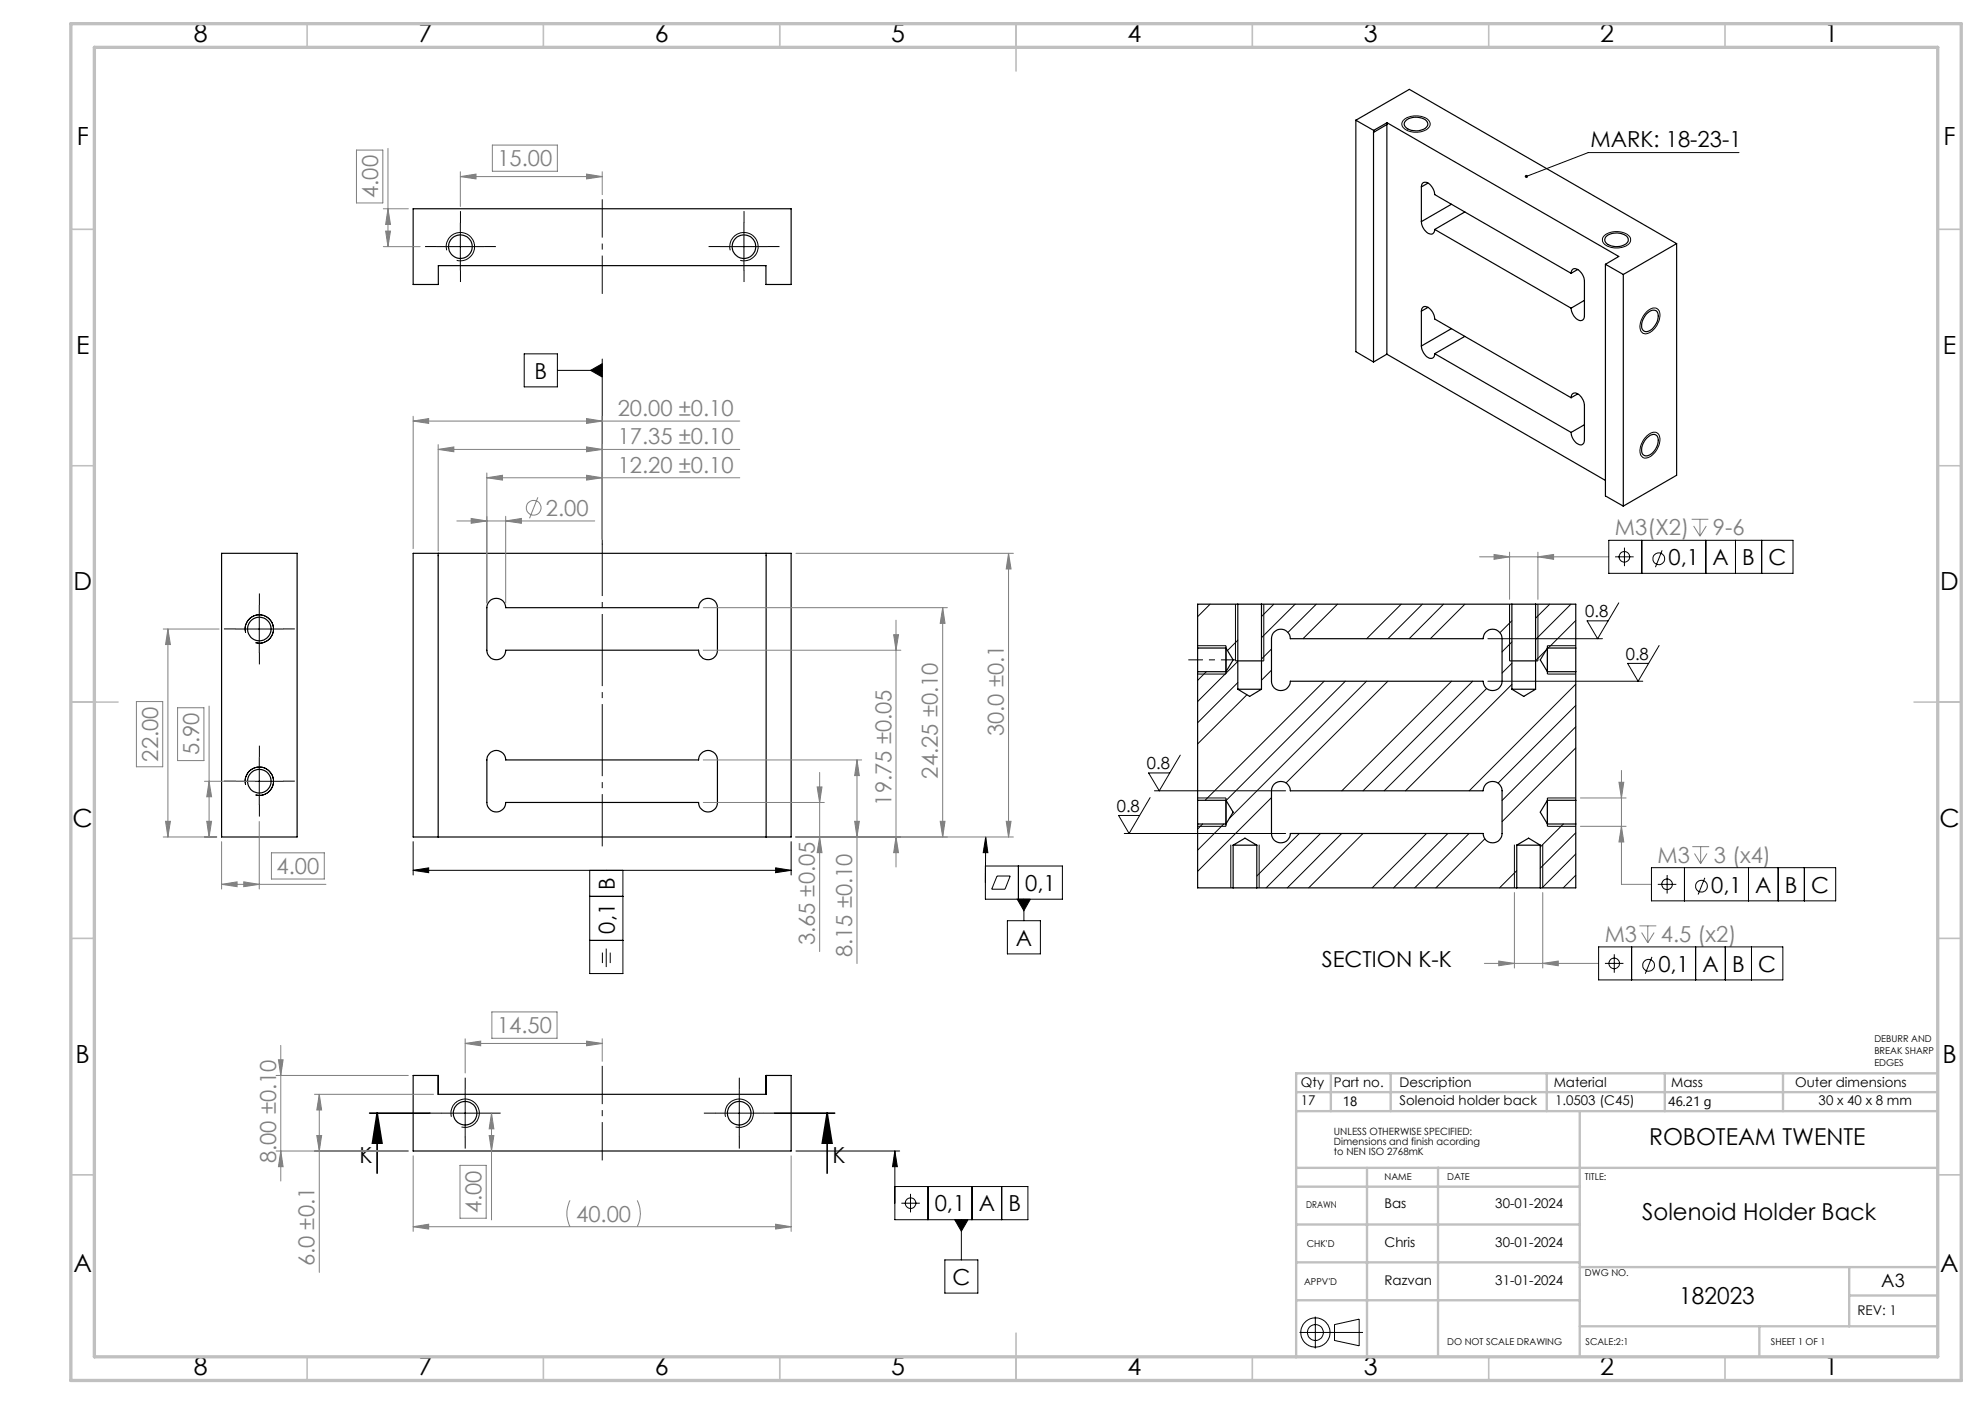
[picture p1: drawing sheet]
<svg xmlns="http://www.w3.org/2000/svg" width="420mm" height="297mm" viewBox="0 0 420 297" stroke-linecap="round" stroke-linejoin="round" font-family="sans-serif">
<g fill="none" stroke="#000" stroke-width=".25">
<path d="M286.9 25.4l11.3-6.5 56.6 32.6M286.9 25.4l3.8 2.2M286.9 25.4v49l3.7 2.2M290.6 28v48.6M290.7 27.6l-.1 .4M293.4 26.3v48.6M293.4 26.3l-2.8 1.7M293.5 26l-.1 .3M293.5 26l49 28.3-2.8 1.6M293.5 26l-2.8 1.6M297.5 25.5a3.5 3.5 0 0 1 4.4 .2 1.2 1.2 0 0 1-.9 1.7 2.98 2.98 0 0 1-3.9-1l.1-.5zM300.7 39.5a.93 .93 0 0 1 .6-1 .93 .93 0 0 1 1.1 .4l.7 .9 .5 1.4 28.8 16.6"/>
<path d="M300.7 39.5v7.4M302.2 38.7l-1.5 .8M87.4 44.2h80v16h-5.3v-4h-69.4v4h-5.3zM300.7 46.9a2.71 2.71 0 0 0 2.2 2.6l.6-.4 .1-.6M303.6 48.5l28.8 16.7M307.1 43.2l-6.4 3.7M310 44.8l-6.4 3.7M332.4 57.8a.91 .91 0 0 1 .6-1 .91 .91 0 0 1 1.1 .4l.7 .9 .4 1v7.7a.93 .93 0 0 1-.5 1 .93 .93 0 0 1-1.1-.4l-.9-1.2-.3-1M333.8 57l-1.4 .8M339.7 55.9v49l3.8 2.2M339.7 55.9l3.8 2.2M339.9 49.9a3.5 3.5 0 0 1 4.5 .3 1.18 1.18 0 0 1-1 1.7 3.4 3.4 0 0 1-3.8-.8l-.1-.5z"/>
<path d="M343.5 58.1v49M354.8 51.5l-11.3 6.6M354.8 51.5v49l-11.3 6.6M293.4 74.9l46.3 26.7M293.4 74.9l-2.8 1.7M300.7 65.8a.91 .91 0 0 1 .6-1 .91 .91 0 0 1 1.1 .4l.7 .9 .5 1.4 28.8 16.6M300.7 73.2a2.71 2.71 0 0 0 2.2 2.6l.6-.4 .1-.6M300.7 65.8v7.4M302.2 65l-1.5 .8M303.6 74.8l28.8 16.7M307.1 69.5l-6.4 3.7M310 71.2l-6.4 3.6"/>
<path d="M335.2 63.5l-2.8 1.7M348.6 66.2a1.27 1.27 0 0 1 2.2 0 3.4 3.4 0 0 1-2.5 4 1.28 1.28 0 0 1-.9-1.8l.4-1.2zM332.4 84.1a.93 .93 0 0 1 .6-1 .93 .93 0 0 1 1.1 .4l.7 .9 .4 1v7.7a.93 .93 0 0 1-.5 1 .93 .93 0 0 1-1.1-.4l-.9-1.2-.3-1M333.8 83.3l-1.4 .8M335.2 89.8l-2.8 1.7M348.6 92.5a1.25 1.25 0 0 1 2.2 0 3.4 3.4 0 0 1-2.5 3.9 1.25 1.25 0 0 1-.9-1.8l.4-1.1zM46.9 117h16v60.1h-16zM87.4 117h80v60.1h-80zM92.7 117v60.1M162.1 117v60.1M103.6 127.1a1.99 1.99 0 0 1 2.2-.4 1.99 1.99 0 0 1 1.2 1.8h40.8a1.99 1.99 0 0 1 2-1.9 1.99 1.99 0 0 1 2 1.9v9a1.99 1.99 0 0 1-2 2.1 1.99 1.99 0 0 1-2-2.1h-40.8a1.99 1.99 0 0 1-2 2.1 1.99 1.99 0 0 1-2-2.1v-9a1.92 1.92 0 0 1 .6-1.4zM253.4 137.1v5"/>
<path d="M253.4 137.1h6M259.4 136.6v6M259.4 137.1v5M259.4 137.1l1.5 2.5-1.5 2.5M261.4 139.8h6M261.9 127.8h5M261.9 127.8h-8.5v9.3M261.9 127.8v18M266.9 127.8h53M266.9 127.8v18M269.6 133.7a1.99 1.99 0 0 1 2.2-.5 1.99 1.99 0 0 1 1.2 1.9h40.8a2.01 2.01 0 0 1 2-2 2.01 2.01 0 0 1 2 2v9a2.01 2.01 0 0 1-2 2 2.01 2.01 0 0 1-2-2h-40.8a1.99 1.99 0 0 1-2 2 1.99 1.99 0 0 1-2-2v-9l.2-.8zM319.4 139.8h6"/>
<path d="M319.9 127.8h5M319.9 127.8v18M324.9 127.8h8.5v9.3M324.9 127.8v18M327.4 137.1v5M327.4 137.1h6M327.4 137.1l-1.5 2.5 1.5 2.5M327.4 136.6v6M333.4 137.1v5M103.6 159.3a1.99 1.99 0 0 1 2.2-.4 1.99 1.99 0 0 1 1.2 1.9h40.8a1.99 1.99 0 0 1 2-2.1 1.99 1.99 0 0 1 2 2.1v9a1.99 1.99 0 0 1-2 2 1.99 1.99 0 0 1-2-2h-40.8a1.99 1.99 0 0 1-2 2 1.99 1.99 0 0 1-2-2v-9a1.78 1.78 0 0 1 .6-1.5zM253.4 142.1h6M253.4 142.1v27.2"/>
<path d="M261.9 145.8h5M261.9 145.8l2.5 1.5 2.5-1.5M319.9 145.8h5M319.9 145.8l2.5 1.5 2.5-1.5M327.4 142.1h6M333.4 142.1v27.2M253.4 169.3v5M253.4 169.3h6M253.4 174.3h6M253.4 174.3v13.5h7.5M259.4 168.8v6M259.4 169.3v5"/>
<path d="M259.4 169.3l1.5 2.5-1.5 2.5M260.9 178.8h5M260.9 178.8l2.5-1.5 2.5 1.5M260.9 178.8v9M265.9 178.8v9M269.6 165.9a2.01 2.01 0 0 1 2.2-.5 2.01 2.01 0 0 1 1.2 1.9h40.8a2.01 2.01 0 0 1 2-2 2.01 2.01 0 0 1 2 2v9a2.01 2.01 0 0 1-2 2 2.01 2.01 0 0 1-2-2h-40.8a1.99 1.99 0 0 1-2 2 1.99 1.99 0 0 1-2-2v-9l.2-.8zM320.9 178.8h5M320.9 178.8l2.5-1.5 2.5 1.5M320.9 178.8v9M325.9 178.8v9M327.4 169.3v5M327.4 169.3h6"/>
<path d="M327.4 169.3l-1.5 2.5 1.5 2.5M327.4 174.3h6M327.4 168.8v6M333.4 169.3v5M333.4 174.3v13.5h-7.5M260.9 187.8h5M265.9 187.8h55M320.9 187.8h5M92.7 227.5h.1M92.7 227.5h-5.3v16h80v-16h-5.3M92.7 227.5v4h69.4v-4M162.1 227.5h.1"/>
<circle cx="97.4" cy="52.2" r="2.51"/>
<circle cx="157.4" cy="52.2" r="2.5"/>
<circle cx="54.9" cy="133.1" r="2.5"/>
<circle cx="54.9" cy="165.3" r="2.51"/>
<circle cx="98.4" cy="235.5" r="2.5"/>
<circle cx="156.4" cy="235.5" r="2.5"/>
</g>
<g fill="none" stroke="#000" stroke-width=".21">
<path d="M296.9 25.5a4.2 4.2 0 0 1 5.5 .1 1.47 1.47 0 0 1-1.3 2.1 3.9 3.9 0 0 1-4.4-1v-.1a1.04 1.04 0 0 1 .2-1.1zM367.9 32.3h-31.8l-13.1 5M92.4 52.2h10M94.5 52.9a2.99 2.99 0 0 1 2.6-3.7 2.99 2.99 0 0 1 3.3 3.2 2.99 2.99 0 0 1-3.8 2.7M97.4 47.2v10M152.4 52.2h10M154.5 52.9a2.99 2.99 0 0 1 2.6-3.7 2.99 2.99 0 0 1 3.3 3.2 2.99 2.99 0 0 1-3.8 2.7M157.4 47.2v10M339.4 49.8a4.2 4.2 0 0 1 5.4 .3 1.47 1.47 0 0 1-1.2 2.1 3.9 3.9 0 0 1-4.4-1l-.1-.1a1.16 1.16 0 0 1 .3-1.3zM110.9 74.9h7v6.9h-7zM117.9 78.3h9.5M125 78.3l2.4-1.4v2.9z"/>
<path d="M127.4 75.9v39.2M348.4 66a1.68 1.68 0 0 1 2.5-.5 3.7 3.7 0 0 1-1.3 4.5 1.53 1.53 0 0 1-2.4 .1 3.8 3.8 0 0 1 1.2-4.1zM348.4 92.2a1.68 1.68 0 0 1 2.5-.4 3.7 3.7 0 0 1-1.3 4.4 1.53 1.53 0 0 1-2.4 .2 3.9 3.9 0 0 1 1.2-4.2zM340.4 114.3h39v7h-39zM341.7 117.8h4M343.7 115.8v4M347.4 114.3v7M351.7 116.4l-1.4 3.6M360.9 114.3v7M367.2 114.3v7M372.7 114.3v7M49.9 133.1h10"/>
<path d="M52 133.8a2.99 2.99 0 0 1 2.6-3.7 2.99 2.99 0 0 1 3.2 3.2 2.99 2.99 0 0 1-3.7 2.7M54.9 128.1v10M253.4 136.6h6M256 127.8l-2.6 2.7M261.4 127.8v12M261.9 135.4l-2.2 2.2M261.9 139.9l-8.5 8.5M267.4 127.8v12M269 137.3l-2.1 2.1M269.5 127.8l-2.6 2.6M274 127.8l-7.1 7.1M278.5 127.8l-6 6"/>
<path d="M283 127.8l-7.3 7.3M296.5 127.8l-7.3 7.3M301 127.8l-7.3 7.3M305.4 127.8l-7.2 7.3M310 127.8l-7.4 7.3M314.8 135.1h24.3M319.4 127.8v12M319.9 131.3l-2.5 2.5M319.9 135.8l-2.1 2.1M325.4 127.8v12M327.2 137.5l-2.3 2.3M327.4 136.6h6"/>
<path d="M327.9 127.8l-3 3M332.4 127.8l-7.5 7.5M333.4 131.3l-5.8 5.8M342.5 127.5l-4.5 7.6-2.2-3.8h4.5M351 136.6l-4.4 7.5-2.2-3.8h4.4M249.7 159.7l-4.4 7.6-2.3-3.8h4.5M253.4 142.6h6M255.2 142.1l-1.8 1.8M261.9 144.4l-8.5 8.5M263.8 147l-10.4 10.4M269 141.8l-2.1 2.1M280.2 144.1l-25.2 25.2"/>
<path d="M284.7 144.1l-25.3 25.2M289.1 144.1l-29 29M293.7 144.1l-21.6 21.5M307.1 144.1l-23.2 23.2M311.6 144.1l-23.2 23.2M314.5 145.7l-21.6 21.6M314.8 144.1h32.8M319.9 140.3l-2.1 2.1M319.9 144.8l-22.5 22.5M327.4 142.6h6M333.4 144.7l-22.5 22.6M333.4 149.2l-16.4 16.5"/>
<path d="M333.4 153.7l-15.6 15.6M333.4 158.2l-15.6 15.6M49.9 165.3h10M52 166a3 3 0 0 1 2.6-3.7 3 3 0 0 1 3.3 3.2 3 3 0 0 1-3.8 2.7M54.9 160.3v9.9M87.4 178v7.1M167.4 178v7.1M208.6 177.1l-.1 9.6M208.6 177.1l.4 3.3h-1zM237.9 176.3h34.1M243.3 168.7l-4.4 7.6-2.2-3.8h4.4M244.3 167.3h27.7"/>
<path d="M253.4 174.8h6M253.4 168.8h6M254.5 174.3l-1.1 1.1M258.9 174.3l-5.5 5.5M260.4 178.7v9.1M266.4 178.7v9.1M269 168.7l-15.6 15.6M274.9 176.3l-9 9M279.4 176.3l-11.5 11.5M283.9 176.3l-11.5 11.5M288.4 176.3l-11.5 11.5M301.8 176.3l-11.5 11.5"/>
<path d="M306.4 176.3l-11.5 11.5M310.8 176.3l-11.5 11.5M314.2 177.4l-10.4 10.4M320.4 178.7v9.1M326.4 178.7v9.1M327.4 174.8h6M327.4 168.8h6M330.8 174.3l-4.9 4.9M333.4 176.2l-7.5 7.5M87.4 184.1h80M87.4 184.1l3.3-.5v1zM124.8 184.1v21.8h7v-21.8"/>
<path d="M124.8 198.9h7M124.8 189.6h7M164.1 183.6l3.3 .5-3.3 .5zM208.5 183.2h16.3v7h-16.3zM211 185.3h2.7l-1 2.8h-2.9zM213.1 194.8h7v7h-7zM215.2 190.2h2.8l-1.4 2.4zM215.5 183.2v7M216.6 190.2v4.6M320.9 184.2l-3.6 3.6M333.4 180.7l-7.1 7.1M333.4 185.1l-2.6 2.7"/>
<path d="M349.4 183.5h39v7.1h-39zM350.8 187.1h3.9M352.7 185.1v3.9M356.4 183.5v7.1M360.7 185.7l-1.4 3.5M370 183.5v7.1M376.2 183.5v7.1M381.8 183.5v7.1M127.5 201.5v2.2M128.3 200.7v3.9M129.1 201.5v2.2M338.2 200.3h39v7h-39z"/>
<path d="M339.6 203.8h3.9M341.6 201.9v3.9M345.2 200.3v7M349.5 202.4l-1.4 3.6M358.8 200.3v7M365.1 200.3v7M370.6 200.3v7M93.4 235.5h10M95.5 236.3a3 3 0 0 1 2.7-3.8 3 3 0 0 1 3.2 3.2 3 3 0 0 1-3.8 2.7M98.4 230.5v10M151.4 235.5h10M153.5 236.3a3 3 0 0 1 2.7-3.8 3 3 0 0 1 3.2 3.3 3 3 0 0 1-3.8 2.6"/>
<path d="M156.4 230.5v10M168.4 243.5h22M189.3 243.5l.6 3.3h-1.1zM189.3 243.5v14.5h28.2v-7h-28.2M190.7 254.5h3.9M192.7 252.6v3.9M196.4 251v7M202 258h2.8l-1.4 2.5zM203.4 258v8.5M205.7 251v7M211.9 251v7M199.9 266.5h7v7h-7z"/>
<path d="M278.3 278.5v6.8M275 281.9h13.4M282.4 280.2l5.2-1.2v5.7l-5.2-1.1z"/>
<circle cx="343.7" cy="117.8" r="1.13"/>
<circle cx="351" cy="118.2" r="1.25"/>
<circle cx="352.7" cy="187.1" r="1.13"/>
<circle cx="360" cy="187.5" r="1.24"/>
<circle cx="341.5" cy="203.8" r="1.12"/>
<circle cx="348.8" cy="204.2" r="1.24"/>
<circle cx="192.7" cy="254.5" r="1.13"/>
<circle cx="278.3" cy="281.9" r="1.68"/>
<circle cx="278.3" cy="281.9" r="3.1"/>
</g>
<g fill="none" stroke="#808080" stroke-width=".21">
<path d="M75.4 31.7h5.6v11.2h-5.6zM82.1 31.4v20.8M97.4 36.3v7.4M97.4 37.4h30M97.4 37.4l3.3-.6v1zM104.2 30.7h13.7v5.5h-13.7zM124.1 36.8l3.3 .6-3.3 .4zM127.4 36.3v4.9M81.1 52.2h7.8M81.1 44.2h5.3M81.6 48.9h1l-.5 3.3zM82.1 44.2l.5 3.3h-1z"/>
<path d="M87.4 89.1l3.3-.6v1.1zM87.4 88v28.1M87.4 89.1h69.1M92.7 95.1l3.3-.6v1.1zM92.7 94v22.6M92.7 95.1h63.8M124.1 94.5l3.3 .6-3.3 .5zM124.1 88.5l3.3 .6-3.3 .5zM127.4 88v26M96.7 110.2h29.1M99.7 109.7l3.3 .5-3.3 .5zM103 101.1l3.3-.6v1.1z"/>
<path d="M103 100v27.6M103 101.1h53.5M107 110.2l3.3-.5v1zM107 109.2v18.4M113.8 105.2l-1.8 4.4M124.1 100.5l3.3 .6-3.3 .5zM168.4 117h46M213.4 117v60.1M213.4 117l.5 3.4h-1zM313.1 117.8h27.3M316.1 117.3l3.3 .5-3.3 .5zM319.4 116.8v10"/>
<path d="M325.4 117.8l3.3-.5v1zM325.4 116.8v10M357.9 109.9h3.6M358.4 111.3l1.3 2.1M359.7 109.9v3.5M361 111.3l-1.3 2.1M34.5 133.1h11.9M35.5 133.1l.6 3.2h-1.1zM35.5 133.1v44M148.8 137.5h41.8M148.8 128.5h51.6M189.1 134.3h1l-.5 3.2z"/>
<path d="M189.6 131.2v52.2M199.5 128.5v48.6M199.5 128.5l.5 3.4h-1.1zM28.9 148.4h5.5v13.8h-5.5zM37.6 149.7h5.5v11.2h-5.5zM44.2 149.4v27.7M34.5 177.1h11.4M35 173.7h1.1l-.6 3.4zM43.3 165.3h10.6M43.7 173.7h1.1l-.6 3.4zM44.2 165.3l.6 3.3h-1.1zM46.9 178v10.1"/>
<path d="M54.9 173.8v14.3M148.8 169.8h25.6M148.8 160.8h33.5M168.4 177.1h46M172.9 166.5h1l-.5 3.3zM173.4 163.4v37.9M173.4 177.1l.5 3.3h-1zM180.8 173.7h1l-.5 3.4zM181.3 160.8v43M181.3 160.8l.5 3.3h-1zM189.6 177.1l.5 3.3h-1zM198.9 173.7h1.1l-.5 3.4z"/>
<path d="M212.9 173.7h1l-.5 3.4zM334.4 168.8h9.7M334.4 174.8h9.7M342.5 165.5h1.1l-.5 3.3zM343.1 174.8l.5 3.3h-1.1zM343.1 163v24.1h6.3M358.1 179.1h3.5M359.8 179.1v3.6M46.9 187.1l3.3-.6v1.1zM46.9 187.1h22.1M51.6 186.5l3.3 .6-3.3 .5zM57.4 180.4h11.2v5.5h-11.2z"/>
<path d="M320.4 188.8v16M326.4 188.8v16M346.9 195.9h3.5M347.3 197.3l1.4 2.1M348.7 195.9v3.5M350 197.3l-1.3 2.1M358.5 180.5l1.3 2.2M361.2 180.5l-1.4 2.2M98.4 219.7v7.3M104.1 214.1h13.8v5.5h-13.8zM127.4 219.7v4.8M314.1 203.8h24.1"/>
<path d="M317.1 203.3l3.3 .5-3.3 .5zM326.4 203.8l3.3-.5v1zM58.4 227.5h28M58.9 224.2h1l-.5 3.3zM59.4 221.2v28.6M66.5 231.5h25.2M67.6 231.5v37.7M67.6 231.5l.5 3.3h-1.1zM98.4 220.7l3.3-.5v1zM98.4 220.7h29M104 235.5v22.6M104 235.5l.5 3.3h-1z"/>
<path d="M124.1 220.2l3.3 .5-3.3 .5zM58.4 243.5h28M59.4 243.5l.5 3.3h-1zM67 240.2h1.1l-.5 3.3zM87.4 259.5l3.3-.5v1zM87.4 244.5v16M87.4 259.5h80M97.3 246.5h5.6v11.2h-5.6zM103.5 240.2h1l-.5 3.3zM120.6 253.9a6.1 6.1 0 0 0 0 5.6M134.8 253.9a6.1 6.1 0 0 1 0 5.6M164.1 259l3.3 .5-3.3 .5z"/>
<path d="M167.4 244.5v16"/>
<circle cx="112.9" cy="107.4" r="1.56"/>
</g>
<path d="M78.2 235.5h12.7M79.8 235.5l1 6.3h-2zM79.8 235.5v12.7M163.9 235.5h12.7M175 235.5l1 6.3h-2zM175 235.5v12.7" fill="none" stroke="#000" stroke-width=".35"/>
<path d="M127.4 179v-64" fill="none" stroke="#000" stroke-width=".21" stroke-dasharray="15.2 1.3 1.3 1.3" stroke-dashoffset="4.2" stroke-linecap="butt"/>
<path d="M127.4 62.2v-20M127.4 225.5v20" fill="none" stroke="#000" stroke-width=".21" stroke-dasharray="15.2 1.3 1.3 1.3" stroke-dashoffset="7.1" stroke-linecap="butt"/>
<path d="M261.4 139.6h-10" fill="none" stroke="#000" stroke-width=".21" stroke-dasharray="15.2 1.3 1.3 1.3" stroke-dashoffset="12.1" stroke-linecap="butt"/>
<g fill="none" stroke="#000" stroke-width=".21" stroke-dasharray="15.2 1.3 1.3 1.3" stroke-linecap="butt">
<path d="M92.4 52.2h-2.5M97.4 47.2v-2.5M97.4 57.2v2.5M102.4 52.2h2.5M152.4 52.2h-2.5M157.4 47.2v-2.5M157.4 57.2v2.5M162.4 52.2h2.5M49.9 133h-2.5M54.9 128v-2.5M54.9 138v2.5M59.9 133h2.5"/>
<path d="M49.9 165.2h-2.5M54.9 160.2v-2.5M54.9 170.2v2.5M59.9 165.2h2.5M93.4 235.5h-2.5M98.4 230.5v-2.5M103.4 235.5h2.5M151.4 235.5h-2.5M156.4 230.5v-2.5M161.4 235.5h2.5M98.4 240.5v2.5M156.4 240.5v2.5"/>
</g>
<g fill="none" stroke="#c0c0c0" stroke-width=".35">
<path d="M65 5v5M115 5v5M165 5v5M215 5v10M265 5v5M315 5v5M365 5v5M15 48.5h5M410 48.5h5M15 98.5h5M410 98.5h5M15 148.5h10"/>
<path d="M405 148.5h10M15 198.5h5M410 198.5h5M15 248.5h5M410 248.5h5M65 287v5M115 287v5M165 287v5M215 282v10M265 287v5M315 287v5M365 287v5"/>
</g>
<g fill="none" stroke="#c0c0c0" stroke-width=".5">
<path d="M274.2 231h135.8M274.2 235.1h135.8M281.6 227v8.1M294.3 227v8.1M327.3 227v8.1M334.3 235.1v51.9M352.2 227v8.1M377.3 227v8.1M410 227h-135.8v60.2M274.2 247h135.8M274.2 251h60.1M274.2 259h60.1"/>
<path d="M289.2 247v40M304.3 247v40M274.2 267h60.1M274.2 275.1h60.1M334.3 268h75.7M391.3 268v12.6M391.3 274h18.7M334.3 280.6h75.7M372.3 280.6v6.4"/>
</g>
<path d="M15 5h400v287h-400zM20 10h390v277h-390z" fill="none" stroke="#c0c0c0" stroke-width=".7"/>
<g fill="#000">
<path d="M208.6 177.1l.4 3.3h-1zM215.2 190.2l1.4 2.4 1.4-2.4zM125 78.3l2.4 1.5v-2.9z"/>
<path d="M87.4 184.1l3.3-.5v1zM164.1 183.6l3.3 .5-3.3 .5z"/>
<path d="M175 235.5l1 6.3h-2zM79.8 235.5l1 6.3h-2z"/>
</g>
<g fill="#808080">
<path d="M107 110.2l3.3-.5v1zM99.7 109.7l3.3 .5-3.3 .5z"/>
<path d="M124.1 94.5l3.3 .6-3.3 .5zM92.7 95.1l3.3-.6v1.1zM124.1 88.5l3.3 .6-3.3 .5zM87.4 89.1l3.3-.6v1.1z"/>
<path d="M103 101.1l3.3-.6v1.1zM124.1 100.5l3.3 .6-3.3 .5zM98.4 220.7l3.3-.5v1zM124.1 220.2l3.3 .5-3.3 .5zM87.4 259.5l3.3-.5v1zM164.1 259l3.3 .5-3.3 .5z"/>
<path d="M67 240.2h1.1l-.5 3.3zM67.6 231.5l.5 3.3h-1.1zM103.5 240.2h1l-.5 3.3zM104 235.5l.5 3.3h-1zM59.4 243.5l.5 3.3h-1zM58.9 224.2h1l-.5 3.3z"/>
<path d="M212.9 173.7h1l-.5 3.4zM213.4 117l.5 3.4h-1z"/>
<path d="M189.1 134.3h1l-.5 3.2zM189.6 177.1l.5 3.3h-1zM199.5 128.5l.5 3.4h-1.1zM198.9 173.7h1.1l-.5 3.4zM172.9 166.5h1l-.5 3.3zM173.4 177.1l.5 3.3h-1zM181.3 160.8l.5 3.3h-1zM180.8 173.7h1l-.5 3.4z"/>
</g>
<path d="M189.3 243.5l.6 3.3h-1.1zM202 258l1.4 2.5 1.4-2.5zM322.7 37.1v.4l.3-.2-.3 .2a.34 .34 0 0 0 .5 .1 .34 .34 0 0 0 0-.5 .34 .34 0 0 0-.5 0z" fill="#000"/>
<g fill="#808080">
<path d="M325.4 117.8l3.3-.5v1zM316.1 117.3l3.3 .5-3.3 .5zM342.5 165.5h1.1l-.5 3.3zM343.1 174.8l.5 3.3h-1.1zM317.1 203.3l3.3 .5-3.3 .5zM326.4 203.8l3.3-.5v1zM46.9 187.1l3.3-.6v1.1zM51.6 186.5l3.3 .6-3.3 .5z"/>
<path d="M43.7 173.7h1.1l-.6 3.4zM44.2 165.3l.6 3.3h-1.1zM35 173.7h1.1l-.6 3.4zM35.5 133.1l.6 3.2h-1.1z"/>
<path d="M124.1 36.8l3.3 .6-3.3 .4zM97.4 37.4l3.3-.6v1z"/>
<path d="M81.6 48.9h1l-.5 3.3zM82.1 44.2l.5 3.3h-1z"/>
</g>
<g font-size="5.3">
<text x="41" y="8.9">8</text>
<text x="88.5" y="8.9">7</text>
<text x="138.5" y="8.9">6</text>
<text x="188.5" y="8.9">5</text>
<text x="238.5" y="8.9">4</text>
<text x="288.5" y="8.9">3</text>
<text x="338.5" y="8.9">2</text>
<text x="386" y="8.9">1</text>
<text x="16.2" y="30.7">F</text>
<text x="411.2" y="30.7">F</text>
<text x="16.1" y="74.9">E</text>
<text x="411.1" y="74.9">E</text>
<text x="15.5" y="124.9">D</text>
<text x="410.5" y="124.9">D</text>
<text x="15.4" y="174.9">C</text>
<text x="410.4" y="174.9">C</text>
<text x="16" y="224.9">B</text>
<text x="411" y="224.9">B</text>
<text x="15.5" y="269.2">A</text>
<text x="410.5" y="269.2">A</text>
<text x="41" y="290.9">8</text>
<text x="88.5" y="290.9">7</text>
<text x="138.5" y="290.9">6</text>
<text x="188.5" y="290.9">5</text>
<text x="238.5" y="290.9">4</text>
<text x="288.5" y="290.9">3</text>
<text x="338.5" y="290.9">2</text>
<text x="386" y="290.9">1</text>
</g>
<g font-size="4.9">
<text x="348.9" y="242.3">ROBOTEAM TWENTE</text>
<text x="347.5" y="258.1">Solenoid Holder Back</text>
<text x="355.3" y="275.9">182023</text>
</g>
<g font-size="4.7" fill="#808080">
<text x="105.2" y="35.2">15.00</text>
<text x="80" y="41.9" transform="rotate(-90 80 41.9)">4.00</text>
<text x="130.7" y="88">20.00 ±0.10</text>
<text x="130.7" y="94">17.35 ±0.10</text>
<text x="130.7" y="100">12.20 ±0.10</text>
<text x="115.5" y="109.1">2.00</text>
<text x="341.7" y="113.2">M3(X2)</text>
<text x="362.4" y="113.2">9-6</text>
<text x="212.4" y="155.7" transform="rotate(-90 212.4 155.7)">30.0 ±0.1</text>
<text x="33.4" y="161.1" transform="rotate(-90 33.4 161.1)">22.00</text>
<text x="42.1" y="159.8" transform="rotate(-90 42.1 159.8)">5.90</text>
<text x="198.5" y="164.7" transform="rotate(-90 198.5 164.7)">24.25 ±0.10</text>
<text x="188.6" y="170.4" transform="rotate(-90 188.6 170.4)">19.75 ±0.05</text>
<text x="58.5" y="184.9">4.00</text>
<text x="350.7" y="182.5">M3</text>
<text x="362.6" y="182.5">3 (x4)</text>
<text x="172.4" y="200" transform="rotate(-90 172.4 200)">3.65 ±0.05</text>
<text x="180.3" y="202.5" transform="rotate(-90 180.3 202.5)">8.15 ±0.10</text>
<text x="339.5" y="199.2">M3</text>
<text x="351.4" y="199.2">4.5 (x2)</text>
<text x="105.2" y="218.6">14.50</text>
<text x="58.4" y="246.1" transform="rotate(-90 58.4 246.1)">8.00 ±0.10</text>
<text x="101.9" y="256.6" transform="rotate(-90 101.9 256.6)">4.00</text>
<text x="121.9" y="258.5">40.00</text>
<text x="66.6" y="267.9" transform="rotate(-90 66.6 267.9)">6.0 ±0.1</text>
</g>
<g font-size="4.7">
<text x="336.5" y="31.2">MARK: 18-23-1</text>
<text x="113.1" y="80.1">B</text>
<text x="353" y="119.5">0,1</text>
<text x="362.4" y="119.5">A</text>
<text x="368.7" y="119.5">B</text>
<text x="374.2" y="119.5">C</text>
<text x="130.1" y="188.2" transform="rotate(-90 130.1 188.2)">B</text>
<text x="216.9" y="188.5">0,1</text>
<text x="362.1" y="188.8">0,1</text>
<text x="371.4" y="188.8">A</text>
<text x="377.7" y="188.8">B</text>
<text x="383.2" y="188.8">C</text>
<text x="130.1" y="197.5" transform="rotate(-90 130.1 197.5)">0,1</text>
<text x="214.9" y="200">A</text>
<text x="279.7" y="204.6">SECTION K-K</text>
<text x="350.9" y="205.5">0,1</text>
<text x="360.2" y="205.5">A</text>
<text x="366.5" y="205.5">B</text>
<text x="372" y="205.5">C</text>
<text x="76" y="246">K</text>
<text x="176.1" y="246">K</text>
<text x="197.8" y="256.3">0,1</text>
<text x="207.1" y="256.3">A</text>
<text x="213.4" y="256.3">B</text>
<text x="201.5" y="271.8">C</text>
</g>
<text font-size="3.9" x="398.1" y="272.3">A3</text>
<g font-size="3.5">
<text x="335.4" y="130.5">0.8</text>
<text x="344" y="139.5">0.8</text>
<text x="242.7" y="162.7">0.8</text>
<text x="236.3" y="171.7">0.8</text>
</g>
<g font-size="2.8">
<text x="275.2" y="230">Qty</text>
<text x="275.2" y="233.8">17</text>
<text x="282.2" y="230">Part no.</text>
<text x="284.1" y="233.9">18</text>
<text x="296.1" y="230">Description</text>
<text x="296.1" y="233.8">Solenoid holder back</text>
<text x="328.7" y="230">Material</text>
<text x="329" y="233.8">1.0503 (C45)</text>
<text x="353.1" y="233.9">46.21 g</text>
<text x="353.6" y="230">Mass</text>
<text x="379.8" y="230">Outer dimensions</text>
<text x="384.8" y="233.8">30 x 40 x 8 mm</text>
<text x="293" y="255.5">Bas</text>
<text x="316.4" y="255.5">30-01-2024</text>
<text x="293" y="263.8">Chris</text>
<text x="316.4" y="263.8">30-01-2024</text>
<text x="293" y="271.9">Razvan</text>
<text x="316.4" y="271.9">31-01-2024</text>
<text x="393" y="278.1">REV: 1</text>
</g>
<g font-size="2.1">
<text x="282.2" y="240.1">UNLESS OTHERWISE SPECIFIED:</text>
<text x="282.2" y="242.2">Dimensions and finish acording</text>
<text x="282.2" y="244.3">to NEN ISO 2768mK</text>
</g>
<g font-size="2">
<text x="396.6" y="220.5">DEBURR AND</text>
<text x="396.6" y="223">BREAK SHARP</text>
<text x="396.6" y="225.5">EDGES</text>
<text x="293" y="249.5">NAME</text>
<text x="306.2" y="249.5">DATE</text>
<text x="335.4" y="249.5">TITLE:</text>
<text x="276.4" y="255.5">DRAWN</text>
<text x="276.5" y="263.8">CHK'D</text>
<text x="275.9" y="271.9">APPV'D</text>
<text x="335.4" y="270">DWG NO.</text>
<text x="306.2" y="284.5">DO NOT SCALE DRAWING</text>
<text x="335.5" y="284.5">SCALE:2:1</text>
<text x="374.7" y="284.5">SHEET 1 OF 1</text>
</g>
</svg>
